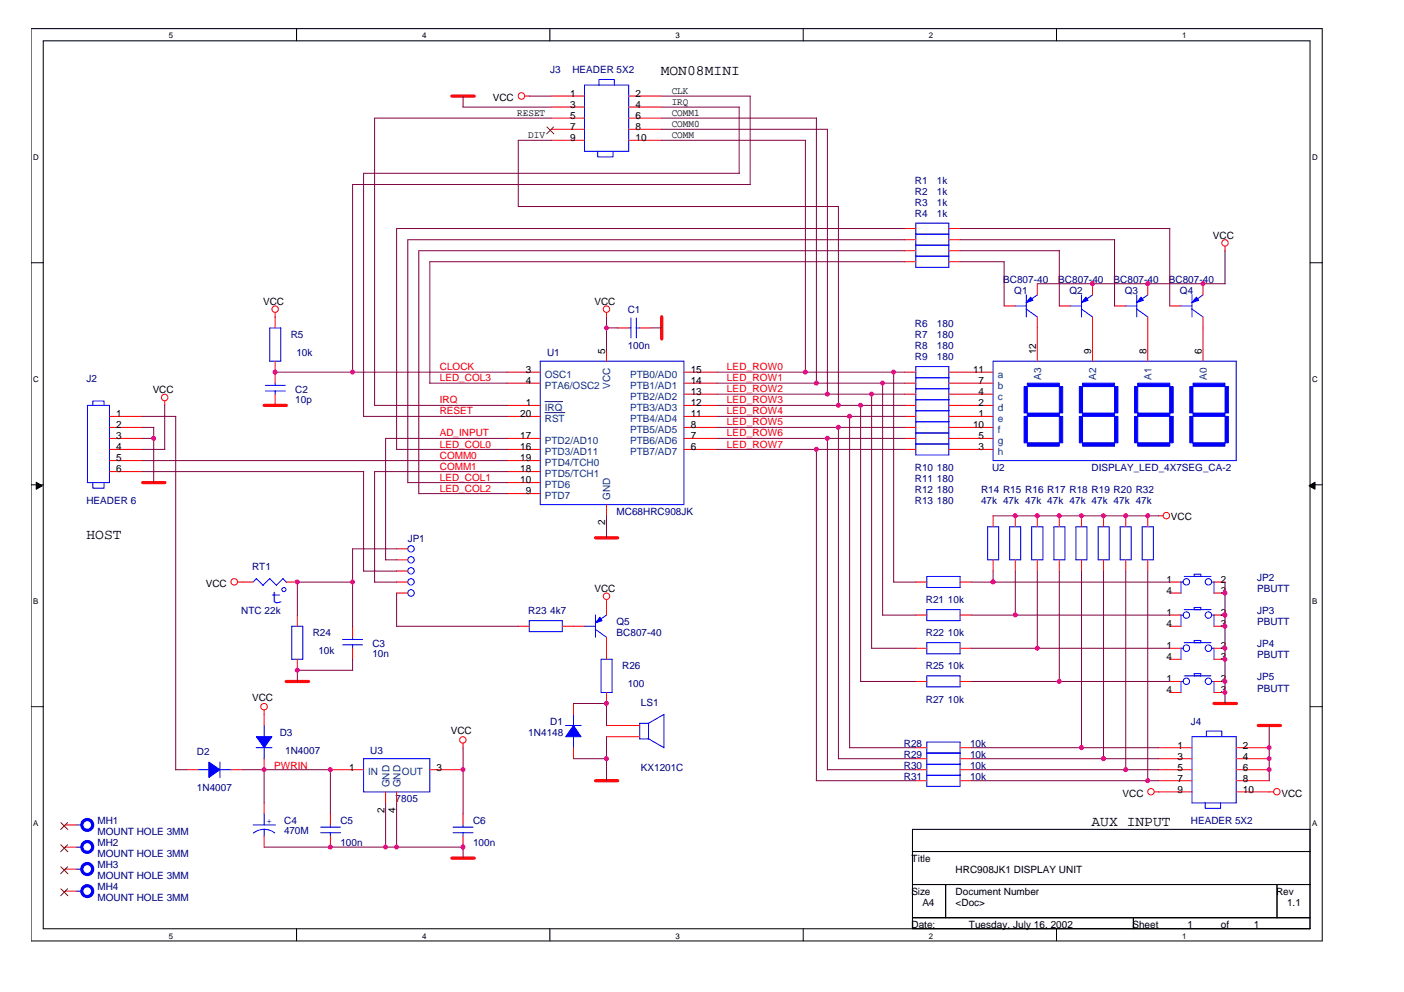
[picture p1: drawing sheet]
<svg xmlns="http://www.w3.org/2000/svg" width="297mm" height="210mm" viewBox="0 0 297 210" stroke-linecap="round" stroke-linejoin="round" font-family="sans-serif">
<g fill="none" stroke="#000" stroke-width=".21">
<path d="M6.6 6.1h273.1v193h-273.1zM9.1 8.6h268.1v187.9h-268.1zM62.7 6.1v2.5M116.3 6.1v2.5M169.9 6.1v2.5M223.5 6.1v2.5M6.6 55.6h2.5M277.2 55.6h2.5M6.6 102.6h2.5M277.2 102.6h2.5M6.6 149.5h2.5M277.2 149.5h2.5"/>
<path d="M277.2 175.5h-84.2v21M62.7 196.5v2.6M116.3 196.5v2.6M169.9 196.5v2.6M193 180.2h84.2M193 187.2h84.2M193 194.2h84.2M200.1 187.2v7M223.5 196.5v2.6M239.8 194.2v2.3M270.2 187.2v7"/>
</g>
<g fill="#000" stroke="#000" stroke-width=".21">
<path d="M7.7 102l1.2 .8-1.2 .7z" fill-rule="evenodd"/>
<path d="M276.9 102.8l1.3-.8v1.5z" fill-rule="evenodd"/>
</g>
<g fill="none" stroke="#f00" stroke-width=".21">
<path d="M111 20.3h1M116.6 20.3h7.1M116.6 22.7h7.1M116.6 25h7.1M116.6 27.4h7.1M116.6 29.7h7.1M133 20.3h7M133 22.7h7M133 25h7M133 27.4h7M133 29.7h7M191.4 55.4h2.4"/>
<path d="M191.4 53.1h2.4M191.4 50.7h2.4M191.4 48.4h2.4M200.7 55.4h2.4M200.7 53.1h2.4M200.7 50.7h2.4M200.7 48.4h2.4M259.2 52.1v1M58.2 66.1v3.3M58.2 76.4v4.7M107.3 78.8h7M128.3 66.1v1"/>
<path d="M128.3 74.1v2.3M130.6 69.4h2.4M135.3 69.4h2.4M144.7 78.8h7M191.4 78.8h2.4M200.7 78.8h9.4M212.4 64.7h2.4M219.5 60v2.4M219.5 67.1v9.3M224.1 64.7h2.4M231.1 60v2.4M231.1 67.1v9.3"/>
<path d="M235.8 64.7h2.4M242.8 60v2.4M242.8 67.1v9.3M247.5 64.7h2.4M254.5 60v2.4M254.5 67.1v9.3M23.2 88.1h7M23.2 90.4h7M23.2 92.8h7M23.2 95.1h7M23.2 97.5h7M23.2 99.8h7"/>
<path d="M34.8 84.8v1M58.2 83.4v2.4M107.3 81.1h7M107.3 85.8h7M107.3 88.1h7M107.3 92.8h7M107.3 95.1h7M107.3 97.5h7M107.3 99.8h7M144.7 81.1h7M144.7 83.4h7M144.7 85.8h7"/>
<path d="M144.7 88.1h7M144.7 90.4h7M144.7 92.8h7M144.7 95.1h7M191.4 81.1h2.4M191.4 83.4h2.4M191.4 85.8h2.4M191.4 88.1h2.4M191.4 90.4h2.4M191.4 92.8h2.4M191.4 95.1h2.4M200.7 81.1h9.4"/>
<path d="M200.7 83.4h9.4M200.7 85.8h9.4M200.7 88.1h9.4M200.7 90.4h9.4M200.7 92.8h9.4M200.7 95.1h9.4M83.9 116.1h2.4M83.9 118.5h2.4M107.3 102.1h7M107.3 104.4h7M128.3 106.8v2.3M210.1 109.1v2.4"/>
<path d="M210.1 118.5v2.3M214.8 109.1v2.4M214.8 118.5v2.3M219.5 109.1v2.4M219.5 118.5v2.3M224.1 109.1v2.4M224.1 118.5v2.3M228.8 109.1v2.4M228.8 118.5v2.3M233.5 109.1v2.4M233.5 118.5v2.3M238.2 109.1v2.4"/>
<path d="M238.2 118.5v2.3M242.8 109.1v2.4M242.8 118.5v2.3M245.1 109.1h1M50.3 123.2h3.3M60.5 123.2h2.4M62.9 130.1v2.4M62.9 139.5v2.3M74.6 132.5v2.3M74.6 137.2v2.3M83.9 123.2h2.4M83.9 125.5h2.4"/>
<path d="M83.9 120.8h2.4M109.6 132.5h2.4M119 132.5h4.7M128.3 126.9v3.2M128.3 134.8v4.7M193.8 123.2h2.3M193.8 137.2h2.3M193.8 130.1h2.3M203.1 123.2h2.3M203.1 137.2h2.3M203.1 130.1h2.3M247.5 123.2h2.4"/>
<path d="M247.5 132.5h2.4M247.5 137.2h2.4M247.5 130.1h2.4M247.5 125.5h2.4M247.5 139.5h2.4M256.8 123.2h2.4M256.8 132.5h2.4M256.8 137.2h2.4M256.8 130.1h2.4M256.8 125.5h2.4M256.8 139.5h2.4M55.9 150.3v3.2"/>
<path d="M98 157.3v1M121.3 148.9v2.3M121.3 158.2v2.3M128.3 146.5v2.4M128.3 153.5h7M128.3 155.9h7M193.8 144.2h2.3M193.8 158.2h2.3M203.1 144.2h2.3M203.1 158.2h2.3M245.2 158.2h7M247.5 144.2h2.4"/>
<path d="M247.5 146.5h2.4M256.8 144.2h2.4M256.8 146.5h2.4M261.5 158.2h7M13.8 179.2h2.4M13.8 174.6h2.4M39.5 162.9h2.4M48.9 162.9h2.3M55.9 160.5v2.4M55.9 169.9v2.3M55.9 176.9v2.3M69.9 162.9h7"/>
<path d="M69.9 172.2v2.4M69.9 176.9v2.3M81.6 167.6v2.3M83.9 167.6v2.3M90.9 162.9h7.1M98 172.2v2.4M98 176.9v2.3M193.8 160.5h2.3M193.8 162.9h2.3M193.8 165.2h2.3M203.1 160.5h2.3M203.1 162.9h2.3"/>
<path d="M203.1 165.2h2.3M244.2 167.6h8M245.2 160.5h7M245.2 162.9h7M245.2 165.2h7M261.5 167.6h8M261.5 160.5h7M261.5 162.9h7M261.5 165.2h7M13.8 183.9h2.4M13.8 188.6h2.4"/>
<circle cx="110.3" cy="20.3" r=".69"/>
<circle cx="259.2" cy="51.4" r=".68"/>
<circle cx="58.2" cy="65.4" r=".68"/>
<circle cx="128.3" cy="65.4" r=".68"/>
<circle cx="34.8" cy="84.1" r=".69"/>
<circle cx="246.8" cy="109.1" r=".68"/>
<circle cx="49.6" cy="123.1" r=".69"/>
<circle cx="128.3" cy="126.2" r=".68"/>
<circle cx="55.9" cy="149.5" r=".69"/>
<circle cx="97.9" cy="156.6" r=".68"/>
<circle cx="243.5" cy="167.5" r=".68"/>
<circle cx="270.1" cy="167.5" r=".68"/>
</g>
<path d="M95.6 20.3h4.7M140 67v4.7M55.9 85.8h4.7M30.2 102.1h4.7M126 113.8h4.7M60.5 144.2h4.8M256.8 148.9h4.8M266.2 153.5h4.7M126 165.2h4.7M95.6 181.6h4.7" fill="none" stroke="#f00" stroke-width=".68"/>
<g fill="#00f" stroke="#00f" stroke-width=".21">
<path d="M217.3 81.1h6.8v.7h-6.8z" fill-rule="evenodd"/>
<path d="M217.3 87.4h6.8v.7h-6.8z" fill-rule="evenodd"/>
<path d="M216.7 81.8h.6v5.6h-.6z" fill-rule="evenodd"/>
<path d="M224.1 81.8h.7v5.6h-.7z" fill-rule="evenodd"/>
<path d="M224.1 88.1h.7v5.6h-.7z" fill-rule="evenodd"/>
<path d="M216.7 88.1h.6v5.6h-.6z" fill-rule="evenodd"/>
<path d="M217.3 93.7h6.8v.7h-6.8z" fill-rule="evenodd"/>
<path d="M228.3 88.1h.7v5.6h-.7z" fill-rule="evenodd"/>
<path d="M228.3 81.8h.7v5.6h-.7z" fill-rule="evenodd"/>
<path d="M229 87.4h6.8v.7h-6.8z" fill-rule="evenodd"/>
<path d="M229 93.7h6.8v.7h-6.8z" fill-rule="evenodd"/>
<path d="M235.8 81.8h.7v5.6h-.7z" fill-rule="evenodd"/>
<path d="M229 81.1h6.8v.7h-6.8z" fill-rule="evenodd"/>
<path d="M235.8 88.1h.7v5.6h-.7z" fill-rule="evenodd"/>
<path d="M240 88.1h.7v5.6h-.7z" fill-rule="evenodd"/>
<path d="M240 81.8h.7v5.6h-.7z" fill-rule="evenodd"/>
<path d="M240.7 87.4h6.8v.7h-6.8z" fill-rule="evenodd"/>
<path d="M240.7 93.7h6.8v.7h-6.8z" fill-rule="evenodd"/>
<path d="M247.5 81.8h.7v5.6h-.7z" fill-rule="evenodd"/>
<path d="M240.7 81.1h6.8v.7h-6.8z" fill-rule="evenodd"/>
<path d="M247.5 88.1h.7v5.6h-.7z" fill-rule="evenodd"/>
<path d="M251.7 88.1h.7v5.6h-.7z" fill-rule="evenodd"/>
<path d="M251.7 81.8h.7v5.6h-.7z" fill-rule="evenodd"/>
<path d="M252.4 87.4h6.8v.7h-6.8z" fill-rule="evenodd"/>
<path d="M252.4 93.7h6.8v.7h-6.8z" fill-rule="evenodd"/>
<path d="M259.2 81.8h.7v5.6h-.7z" fill-rule="evenodd"/>
<path d="M252.4 81.1h6.8v.7h-6.8z" fill-rule="evenodd"/>
<path d="M259.2 88.1h.7v5.6h-.7z" fill-rule="evenodd"/>
<path d="M229.7 62.9l.5 .7-1.4 .4z" fill-rule="evenodd"/>
<path d="M126.9 130.6l.5 .7-1.4 .5z" fill-rule="evenodd"/>
<path d="M54.2 155.9h3.3l-1.6 2.3z" fill-rule="evenodd"/>
<path d="M253.1 62.9l.5 .7-1.4 .4z" fill-rule="evenodd"/>
<path d="M44.2 161.3l2.3 1.6-2.3 1.6z" fill-rule="evenodd"/>
<path d="M241.4 62.9l.5 .7-1.4 .4z" fill-rule="evenodd"/>
<path d="M121.3 153.5l1.6 2.4h-3.2z" fill-rule="evenodd"/>
<path d="M218.1 62.9l.4 .7-1.4 .4z" fill-rule="evenodd"/>
</g>
<g fill="none" stroke="#00f" stroke-width=".21">
<path d="M123.7 18h9.3v14h-9.3zM126.7 18v-1.2h3.3v1.2M126.5 32v1.2h3.2v-1.2M193.8 47.2h6.9v9.4h-6.9zM193.8 54.2h6.9M193.8 51.9h6.9M193.8 49.5h6.9M57.1 69.4h2.3v7h-2.3zM114.3 76.4h30.4v30.4h-30.4zM133 69.4h.5M133.5 67.3v4.2M134.6 69.4h.7"/>
<path d="M134.6 67.3v4.2M193.8 77.6h6.9v18.7h-6.9zM193.8 79.9h6.9M210.1 76.4h51.4v21.1h-51.4zM214.8 64.7h2.3M217.1 65.4l2.4 1.7M217.1 62.4v4.7M219.5 62.4l-2.4 1.7M226.4 64.7h2.4M228.8 65.4l2.3 1.7M228.8 62.4v4.7M231.1 62.4l-2.3 1.7"/>
<path d="M238.1 64.7h2.4M240.5 65.4l2.3 1.7M240.5 62.4v4.7M242.8 62.4l-2.3 1.7M249.8 64.7h2.4M252.1 65.4l2.4 1.7M252.2 62.4v4.7M254.5 62.4l-2.4 1.7M18.5 85.8h4.7v16.3h-4.7zM19.6 85.8v-1h2.4v1M56.1 82.7h4.3M56.1 81.5h4.3"/>
<path d="M58.2 81.1v.5M58.2 82.7v.7M193.8 86.9h6.9M193.8 89.2h6.9M193.8 91.6h6.9M193.8 82.3h6.9M193.8 93.9h6.9M193.8 84.6h6.9M19.6 102.1v1.2h2.4v-1.2M209 111.5h2.3v7h-2.3zM213.6 111.5h2.3v7h-2.3zM218.3 111.5h2.3v7h-2.3z"/>
<path d="M223 111.5h2.3v7h-2.3zM227.6 111.5h2.4v7h-2.4zM232.3 111.5h2.4v7h-2.4zM237 111.5h2.3v7h-2.3zM241.6 111.5h2.4v7h-2.4zM54.2 122.4l1.5 1.5M54.3 122.4l-.7 .8M57.1 122.4l1.4 1.5M57.1 122.4l-1.5 1.4M59.9 122.4l.7 .8M59.9 122.4l-1.4 1.4M61.7 132.5h2.4v7h-2.4z"/>
<path d="M72.5 136.5h4.2M72.5 135.3h4.2M74.6 134.8v.6M74.6 136.4v.8M112 131.3h7v2.4h-7zM123.6 132.5h2.4M125.9 133.1l2.4 1.7M126 130.1v4.7M127.2 139.5h2.3v7h-2.3zM128.3 130.1l-2.4 1.7M196.1 122h7v2.3h-7zM196.1 129h7v2.3h-7z"/>
<path d="M196.1 136h7v2.4h-7zM249.8 130.1h.5M249.8 123.2h.5M249.8 137.2h.5M249.9 123.2v2.3M249.9 130.1v2.5M249.9 137.2v2.3M250.5 136h5.7M250.5 129h5.7M250.5 122h5.7M252.6 122v-.5h1.4v.5M252.6 129v-.5h1.4v.5"/>
<path d="M252.6 136v-.5h1.4v.5M256.4 130.1h.5M256.4 123.2h.5M256.4 137.2h.5M256.8 123.2v2.3M256.8 130.1v2.5M256.8 137.2v2.3M54.2 158.2h3.3M55.9 153.5v2.4M55.9 158.2v2.4M119.7 153.5h3.3M121.3 151.1v2.4"/>
<path d="M121.3 155.8v2.4M135.3 153v3.4M135.3 156.3h1.9M137.2 156.3l3.3 1.9M137.2 153v3.3M140.5 151.2v7.1M140.5 151.1l-3.3 1.9h-1.9M196.1 143h7v2.3h-7zM196.1 159.4h7M196.1 157h7v9.4h-7zM249.8 144.2h.5M249.9 144.2v2.4"/>
<path d="M250.5 143h5.7M252.2 155.9h9.3v14h-9.3zM252.6 143v-.5h1.4v.5M255.2 155.9v-1.2h3.3v1.2M256.4 144.2h.5M256.8 144.2v2.4M16.2 179.2h1.2M16.2 174.6h1.2M41.9 162.9h2.3M46.5 161.3v3.3M46.5 162.9h2.4M53.6 174.6h4.7"/>
<path d="M55.9 175.5l1.4 .3 .8 .4M55.9 175.5l-1 .1-1.3 .7M55.9 172.2v2.4M55.9 175.5v1.4M67.8 176.2h4.3M67.8 175h4.3M69.9 174.6v.5M69.9 176.2v.7M76.9 160.5h14v7.1h-14zM95.8 176.2h4.3M95.8 175h4.3M98 174.6v.5"/>
<path d="M98 176.2v.7M196.1 161.7h7M196.1 164.1h7M255 169.9v1.1h3.2v-1.1M16.2 183.9h1.2M16.2 188.6h1.2"/>
<circle cx="87" cy="116.1" r=".68"/>
<circle cx="87" cy="118.5" r=".68"/>
<circle cx="60.1" cy="124.7" r=".44"/>
<circle cx="86.9" cy="125.5" r=".69"/>
<circle cx="87" cy="123.1" r=".68"/>
<circle cx="87" cy="120.8" r=".68"/>
<circle cx="251" cy="137.1" r=".69"/>
<circle cx="251" cy="123.1" r=".68"/>
<circle cx="251" cy="130.1" r=".68"/>
<circle cx="255.6" cy="137.1" r=".69"/>
<circle cx="255.7" cy="123.1" r=".68"/>
<circle cx="255.7" cy="130.1" r=".68"/>
<circle cx="251" cy="144.2" r=".68"/>
<circle cx="255.7" cy="144.2" r=".68"/>
</g>
<g fill="none" stroke="#00f" stroke-width=".68">
<circle cx="18.5" cy="179.2" r="1.14"/>
<circle cx="18.5" cy="174.6" r="1.14"/>
<circle cx="18.4" cy="183.9" r="1.16"/>
<circle cx="18.5" cy="188.6" r="1.14"/>
</g>
<path d="M115.7 26.9l1.5 1.4M117.1 26.9l-1.4 1.4M12.9 178.7l1.5 1.5M12.9 174l1.5 1.5M14.3 178.7l-1.5 1.5M14.3 174l-1.5 1.5M12.9 183.4l1.5 1.5M12.9 188.1l1.5 1.4M14.3 183.4l-1.5 1.5M14.3 188.1l-1.5 1.4" fill="none" stroke="#804000" stroke-width=".21"/>
<path d="M115.3 85h3.7M115.3 87.3h4.2" fill="none" stroke="#004080" stroke-width=".21"/>
<g fill="none" stroke="#800040" stroke-width=".21">
<path d="M97.9 22.7h18.7M98 20.3v2.4M112 20.3h4.7M116.7 25h-37.4v60.8M116.7 29.7h-7.1v14M140 27.4h35.1v56M140 29.7h30.4v49.1M140 25h32.7v56.1M140 20.3h18.8l-.1 18.8M140 22.7h16.4v14M156.4 36.7h-79.5v51.4M158.8 39h-84.2v39.8"/>
<path d="M109.6 43.7h67.8v42.1M191.5 55.4h-100.6v25.7M191.5 53.1h-102.9v51.4M191.5 50.7h-105.2v51.5M191.5 48.4h-107.6v46.7M203.1 55.4h9.4M203.1 53.1h21.1M203.1 50.7h32.7M203.1 48.4h44.4M212.4 55.4v9.4M224.1 53.1v11.7M235.8 50.7v14.1"/>
<path d="M247.5 48.4v16.4M259.2 53.1v7M58.2 78.8h49.1M128.3 67.1v7M128.3 69.4h2.4M137.7 69.4h2.3M151.7 78.8h39.8M189.1 78.8v44.4h4.7M219.5 60h39.7M30.2 95.1h4.7M30.2 90.4h2.4M30.2 97.5h77.1"/>
<path d="M30.2 92.8h2.4M30.2 88.1h7M30.2 99.8h46.8M32.5 90.4v11.7M34.8 85.8v9.3M37.2 88.1v74.8M76.9 88.1h30.4M76.9 99.8v21.1M79.3 85.8h28M83.9 95.1h23.4M90.9 81.1h16.4M107.3 92.8h-25.7v25.7h2.4"/>
<path d="M107.3 99.8h-28v23.4h4.7M151.6 81.1h39.9M151.6 95.1h39.8M151.7 85.8h39.8M151.7 90.4h39.8M151.7 92.8h39.8M151.7 88.1h39.8M151.7 83.4h39.8M172.7 95v70.2M175.1 92.8v70.1M177.4 90.4v70.2M179.8 88.1v70.2"/>
<path d="M182.1 85.8v58.4M184.4 83.4v53.8M186.7 81.1v49.1l7.1-.1M84 116.1h-9.4v16.5M86.3 102.1h21M88.6 104.4h18.7M128.3 109.1v4.7M210.1 109.1h35.1M74.6 139.5v2.4M74.6 123.2h-11.7v7M76.9 120.8h7.1M83.9 125.5v7.1"/>
<path d="M83.9 132.5h25.8M184.4 137.2h9.4M205.4 123.2h42.1M205.4 130.1h42.1M205.4 137.2h42.1M210.1 120.8v2.4M214.8 120.8v9.4M219.5 120.8v16.4M224.1 120.8v23.4M228.8 120.8v37.5M233.5 120.8v39.8M238.2 120.8v42.1"/>
<path d="M242.8 120.8v44.4M259.2 123.2v25.7M74.6 141.8h-11.7v2.4M98 158.2v14.1M121.3 148.9h7.1M128.3 148.9v4.7M128.3 155.9v9.3M179.8 158.2h14M182.1 144.2h11.7M205.4 144.2h42.1M205.4 158.2h39.8M268.5 153.5v11.7"/>
<path d="M37.2 162.9h2.4M51.2 162.9h18.7M55.9 179.2h42.1M55.9 162.9v7M69.9 162.8v9.4M81.6 169.9v9.4M83.9 169.9v9.4M98 179.2v2.4M121.3 160.5h7.1M172.7 165.2h21.1M175.1 162.9h18.7M177.4 160.5h16.4"/>
<path d="M205.4 160.5h39.8M205.4 162.9h39.8M205.4 165.2h39.8"/>
</g>
<g fill="#f0f" stroke="#f0f" stroke-width=".21">
<circle cx="170.4" cy="78.7" r=".44"/>
<circle cx="189" cy="78.7" r=".44"/>
<circle cx="186.7" cy="81.1" r=".44"/>
<circle cx="182.1" cy="85.8" r=".44"/>
<circle cx="210.1" cy="123.1" r=".44"/>
<circle cx="214.8" cy="130.1" r=".44"/>
<circle cx="219.4" cy="137.2" r=".44"/>
<circle cx="224.1" cy="144.2" r=".44"/>
<circle cx="259.2" cy="132.5" r=".44"/>
<circle cx="259.2" cy="139.5" r=".44"/>
<circle cx="259.2" cy="146.5" r=".44"/>
<circle cx="179.7" cy="88.1" r=".44"/>
<circle cx="175" cy="92.7" r=".44"/>
<circle cx="233.5" cy="160.5" r=".44"/>
<circle cx="184.4" cy="83.4" r=".44"/>
<circle cx="177.4" cy="90.4" r=".44"/>
<circle cx="62.9" cy="123.1" r=".44"/>
<circle cx="74.6" cy="123.1" r=".44"/>
<circle cx="259.2" cy="137.2" r=".44"/>
<circle cx="62.9" cy="141.8" r=".44"/>
<circle cx="259.2" cy="125.5" r=".44"/>
<circle cx="128.3" cy="69.4" r=".44"/>
<circle cx="259.2" cy="130.1" r=".44"/>
<circle cx="259.2" cy="144.2" r=".44"/>
<circle cx="175" cy="83.4" r=".44"/>
<circle cx="128.3" cy="160.5" r=".44"/>
<circle cx="128.3" cy="148.8" r=".44"/>
<circle cx="231.1" cy="60" r=".44"/>
<circle cx="69.9" cy="162.8" r=".44"/>
<circle cx="69.9" cy="179.2" r=".44"/>
<circle cx="81.6" cy="179.2" r=".44"/>
<circle cx="254.5" cy="60" r=".44"/>
<circle cx="55.9" cy="162.8" r=".44"/>
<circle cx="97.9" cy="162.8" r=".44"/>
<circle cx="83.9" cy="179.2" r=".44"/>
<circle cx="97.9" cy="179.2" r=".44"/>
<circle cx="242.8" cy="109.1" r=".44"/>
<circle cx="224.1" cy="109.1" r=".44"/>
<circle cx="233.5" cy="109.1" r=".44"/>
<circle cx="238.2" cy="162.8" r=".44"/>
<circle cx="32.5" cy="92.7" r=".44"/>
<circle cx="172.7" cy="81.1" r=".44"/>
<circle cx="242.8" cy="60" r=".44"/>
<circle cx="219.4" cy="109.1" r=".44"/>
<circle cx="238.2" cy="109.1" r=".44"/>
<circle cx="214.8" cy="109.1" r=".44"/>
<circle cx="228.8" cy="109.1" r=".44"/>
<circle cx="58.2" cy="78.7" r=".44"/>
<circle cx="74.6" cy="78.7" r=".44"/>
<circle cx="228.8" cy="158.2" r=".44"/>
<circle cx="242.8" cy="165.2" r=".44"/>
<circle cx="172.7" cy="95.1" r=".44"/>
<circle cx="268.5" cy="158.2" r=".44"/>
<circle cx="268.5" cy="160.5" r=".44"/>
<circle cx="268.5" cy="162.8" r=".44"/>
<circle cx="177.4" cy="85.8" r=".44"/>
</g>
<text font-size="4.2" fill="#00f" x="57.3" y="127.6">t</text>
<g font-size="3">
<text x="139.8" y="15.9">MON08MINI</text>
<text x="18.3" y="114.1">HOST</text>
<text x="230.9" y="174.9">AUX INPUT</text>
</g>
<g font-size="2.1" fill="#000080">
<text x="116.4" y="15.5">J3</text>
<text x="121.1" y="15.5">HEADER 5X2</text>
<text x="193.5" y="41.2">R2</text>
<text x="193.5" y="38.8">R1</text>
<text x="198.2" y="41.2">1k</text>
<text x="198.2" y="38.8">1k</text>
<text x="193.5" y="45.9">R4</text>
<text x="193.5" y="43.5">R3</text>
<text x="198.2" y="45.9">1k</text>
<text x="198.2" y="43.5">1k</text>
<text x="212.2" y="59.9">BC807-40</text>
<text x="223.9" y="59.9">BC807-40</text>
<text x="235.6" y="59.9">BC807-40</text>
<text x="247.3" y="59.9">BC807-40</text>
<text x="214.6" y="62.2">Q1</text>
<text x="226.3" y="62.2">Q2</text>
<text x="238" y="62.2">Q3</text>
<text x="249.6" y="62.2">Q4</text>
<text x="61.5" y="71.6">R5</text>
<text x="132.8" y="66.2">C1</text>
<text x="193.5" y="71.6">R7</text>
<text x="193.5" y="69.2">R6</text>
<text x="198.2" y="71.6">180</text>
<text x="198.2" y="69.2">180</text>
<text x="62.7" y="75.3">10k</text>
<text x="115.7" y="75.3">U1</text>
<text x="132.8" y="73.9">100n</text>
<text x="193.5" y="73.9">R8</text>
<text x="193.5" y="76.3">R9</text>
<text x="198.2" y="73.9">180</text>
<text x="198.2" y="76.3">180</text>
<text x="18.3" y="80.9">J2</text>
<text x="62.4" y="83.2">C2</text>
<text x="62.4" y="85.4">10p</text>
<text x="193.5" y="99.6">R10</text>
<text x="193.5" y="102">R11</text>
<text x="198.2" y="99.6">180</text>
<text x="198.2" y="102">180</text>
<text x="209.9" y="99.6">U2</text>
<text x="230.9" y="99.6">DISPLAY_LED_4X7SEG_CA-2</text>
<text x="18.3" y="106.6">HEADER 6</text>
<text x="193.5" y="106.6">R13</text>
<text x="193.5" y="104.3">R12</text>
<text x="198.2" y="106.6">180</text>
<text x="198.2" y="104.3">180</text>
<text x="207.6" y="104.3">R14 R15 R16 R17 R18 R19 R20 R32</text>
<text x="207.6" y="106.6">47k 47k 47k 47k 47k 47k 47k 47k</text>
<text x="130.4" y="108.9">MC68HRC908JK</text>
<text x="86.3" y="114.8">JP1</text>
<text x="53.3" y="120.6">RT1</text>
<text x="266" y="123">JP2</text>
<text x="266" y="125.3">PBUTT</text>
<text x="51" y="130">NTC 22k</text>
<text x="111.8" y="130">R23</text>
<text x="116.4" y="130">4k7</text>
<text x="195.9" y="127.6">R21</text>
<text x="200.5" y="127.6">10k</text>
<text x="266" y="130">JP3</text>
<text x="66.2" y="134.7">R24</text>
<text x="78.8" y="137">C3</text>
<text x="130.4" y="132.3">Q5</text>
<text x="130.4" y="134.7">BC807-40</text>
<text x="195.9" y="134.7">R22</text>
<text x="200.5" y="134.7">10k</text>
<text x="266" y="132.3">PBUTT</text>
<text x="266" y="137">JP4</text>
<text x="67.4" y="138.4">10k</text>
<text x="78.8" y="139.1">10n</text>
<text x="131.6" y="141.7">R26</text>
<text x="195.9" y="141.7">R25</text>
<text x="200.5" y="141.7">10k</text>
<text x="266" y="144">JP5</text>
<text x="266" y="139.3">PBUTT</text>
<text x="132.8" y="145.4">100</text>
<text x="135.6" y="149.4">LS1</text>
<text x="195.9" y="148.7">R27</text>
<text x="200.5" y="148.7">10k</text>
<text x="266" y="146.4">PBUTT</text>
<text x="59.2" y="155.7">D3</text>
<text x="111.8" y="155.7">1N4148</text>
<text x="116.4" y="153.3">D1</text>
<text x="252" y="153.3">J4</text>
<text x="41.7" y="159.7">D2</text>
<text x="60.3" y="159.4">1N4007</text>
<text x="78.3" y="159.4">U3</text>
<text x="191.2" y="160.4">R29</text>
<text x="191.2" y="158">R28</text>
<text x="205.2" y="160.4">10k</text>
<text x="205.2" y="158">10k</text>
<text x="41.7" y="167.4">1N4007</text>
<text x="135.6" y="163.2">KX1201C</text>
<text x="191.2" y="162.7">R30</text>
<text x="191.2" y="165">R31</text>
<text x="205.2" y="162.7">10k</text>
<text x="205.2" y="165">10k</text>
<text x="83.7" y="169.7">7805</text>
<text x="20.6" y="179">MH2</text>
<text x="20.6" y="174.4">MH1</text>
<text x="20.6" y="176.7">MOUNT HOLE 3MM</text>
<text x="60.1" y="174.4">C4</text>
<text x="60.1" y="176.5">470M</text>
<text x="72" y="174.4">C5</text>
<text x="72" y="179">100n</text>
<text x="100.1" y="174.4">C6</text>
<text x="100.1" y="179">100n</text>
<text x="252" y="174.4">HEADER 5X2</text>
<text x="20.6" y="181.4">MOUNT HOLE 3MM</text>
<text x="20.6" y="183.7">MH3</text>
<text x="20.6" y="186.1">MOUNT HOLE 3MM</text>
<text x="20.6" y="188.4">MH4</text>
<text x="20.6" y="190.7">MOUNT HOLE 3MM</text>
</g>
<g font-size="2.1">
<text x="104.3" y="21.3">VCC</text>
<text x="120.6" y="20.5">1</text>
<text x="120.6" y="22.8">3</text>
<text x="134.5" y="20.5">2</text>
<text x="134.5" y="22.8">4</text>
<text x="142.1" y="19.9">CLK</text>
<text x="142.1" y="22.2">IRQ</text>
<text x="109.4" y="24.5">RESET</text>
<text x="111.8" y="29.2">DIV</text>
<text x="120.6" y="25.2">5</text>
<text x="120.6" y="27.5">7</text>
<text x="120.6" y="29.9">9</text>
<text x="134.5" y="25.2">6</text>
<text x="134.5" y="27.5">8</text>
<text x="134.5" y="29.9">10</text>
<text x="142.1" y="24.5">COMM1</text>
<text x="142.1" y="26.9">COMM0</text>
<text x="142.1" y="29.2">COMM</text>
<text x="256.6" y="50.5">VCC</text>
<text x="55.7" y="64.6">VCC</text>
<text x="125.8" y="64.6">VCC</text>
<text x="128.1" y="75" transform="rotate(-90 128.1 75)">5</text>
<text x="219.2" y="75" transform="rotate(-90 219.2 75)">12</text>
<text x="230.9" y="75" transform="rotate(-90 230.9 75)">9</text>
<text x="242.6" y="75" transform="rotate(-90 242.6 75)">8</text>
<text x="254.3" y="75" transform="rotate(-90 254.3 75)">6</text>
<text x="32.3" y="83.2">VCC</text>
<text x="111.3" y="78.9">3</text>
<text x="111.3" y="81.3">4</text>
<text x="146.1" y="78.9">15</text>
<text x="146.1" y="81.3">14</text>
<text x="146.1" y="83.6">13</text>
<text x="205.9" y="78.9">11</text>
<text x="207.1" y="81.3">7</text>
<text x="207.1" y="83.6">4</text>
<text x="24.6" y="88.3">1</text>
<text x="110.1" y="88.3">20</text>
<text x="111.3" y="86">1</text>
<text x="146.1" y="86">12</text>
<text x="146.1" y="88.3">11</text>
<text x="207.1" y="86">2</text>
<text x="207.1" y="88.3">1</text>
<text x="24.6" y="90.6">2</text>
<text x="24.6" y="92.9">3</text>
<text x="24.6" y="95.3">4</text>
<text x="110.1" y="92.9">17</text>
<text x="110.1" y="95.3">16</text>
<text x="146.1" y="90.6">8</text>
<text x="146.1" y="92.9">7</text>
<text x="146.1" y="95.3">6</text>
<text x="205.9" y="90.6">10</text>
<text x="207.1" y="92.9">5</text>
<text x="207.1" y="95.3">3</text>
<text x="24.6" y="97.6">5</text>
<text x="24.6" y="100">6</text>
<text x="110.1" y="97.6">19</text>
<text x="110.1" y="100">18</text>
<text x="110.1" y="102.3">10</text>
<text x="111.3" y="104.6">9</text>
<text x="128.1" y="111.1" transform="rotate(-90 128.1 111.1)">2</text>
<text x="247.7" y="110.1">VCC</text>
<text x="43.5" y="124.1">VCC</text>
<text x="125.8" y="125.3">VCC</text>
<text x="246.8" y="123.3">1</text>
<text x="246.8" y="125.7">4</text>
<text x="258.3" y="123.3">2</text>
<text x="258.3" y="125.7">3</text>
<text x="246.8" y="130.3">1</text>
<text x="258.3" y="130.3">2</text>
<text x="246.8" y="132.7">4</text>
<text x="246.8" y="137.3">1</text>
<text x="258.3" y="132.7">3</text>
<text x="258.3" y="137.3">2</text>
<text x="246.8" y="139.7">4</text>
<text x="258.3" y="139.7">3</text>
<text x="53.3" y="148.2">VCC</text>
<text x="246.8" y="144.4">1</text>
<text x="246.8" y="146.7">4</text>
<text x="258.3" y="144.4">2</text>
<text x="258.3" y="146.7">3</text>
<text x="95.4" y="155.2">VCC</text>
<text x="249.1" y="158.4">1</text>
<text x="249.1" y="160.7">3</text>
<text x="263" y="158.4">2</text>
<text x="263" y="160.7">4</text>
<text x="73.9" y="163">1</text>
<text x="92.4" y="163">3</text>
<text x="249.1" y="163">5</text>
<text x="249.1" y="165.4">7</text>
<text x="249.1" y="167.7">9</text>
<text x="263" y="163">6</text>
<text x="263" y="165.4">8</text>
<text x="263" y="167.7">10</text>
<text x="81.3" y="171.9" transform="rotate(-90 81.3 171.9)">2</text>
<text x="83.7" y="171.9" transform="rotate(-90 83.7 171.9)">4</text>
<text x="237.5" y="168.5">VCC</text>
<text x="271.1" y="168.5">VCC</text>
<text x="192.8" y="182.3">Title</text>
<text x="202.2" y="184.7">HRC908JK1 DISPLAY UNIT</text>
<text x="192.8" y="189.3">Size</text>
<text x="195.2" y="191.7">A4</text>
<text x="202.2" y="191.7">&lt;Doc&gt;</text>
<text x="202.2" y="189.3">Document Number</text>
<text x="270" y="189.3">Rev</text>
<text x="272.3" y="191.7">1.1</text>
<text x="192.8" y="196.4">Date:</text>
<text x="205" y="196.4">Tuesday, July 16, 2002</text>
<text x="239.6" y="196.4">Sheet</text>
<text x="251.2" y="196.4">1</text>
<text x="258.3" y="196.4">of</text>
<text x="265.3" y="196.4">1</text>
</g>
<g font-size="2.1" fill="#f00">
<text x="93" y="80.7">LED_COL3</text>
<text x="93" y="78.3">CLOCK</text>
<text x="153.8" y="78.3">LED_ROW0</text>
<text x="153.8" y="83">LED_ROW2</text>
<text x="153.8" y="80.7">LED_ROW1</text>
<text x="93" y="85.4">IRQ</text>
<text x="93" y="87.7">RESET</text>
<text x="153.8" y="85.4">LED_ROW3</text>
<text x="153.8" y="87.7">LED_ROW4</text>
<text x="93" y="94.7">LED_COL0</text>
<text x="93" y="92.3">AD_INPUT</text>
<text x="153.8" y="90">LED_ROW5</text>
<text x="153.8" y="92.3">LED_ROW6</text>
<text x="153.8" y="94.7">LED_ROW7</text>
<text x="93" y="101.7">LED_COL1</text>
<text x="93" y="97">COMM0</text>
<text x="93" y="99.4">COMM1</text>
<text x="93" y="104">LED_COL2</text>
<text x="58" y="162.7">PWRIN</text>
</g>
<g font-size="2.1" fill="#004080">
<text x="115.3" y="79.9">OSC1</text>
<text x="115.3" y="82.3">PTA6/OSC2</text>
<text x="129.1" y="82.3" transform="rotate(-90 129.1 82.3)">VCC</text>
<text x="133.3" y="79.9">PTB0/AD0</text>
<text x="133.3" y="82.3">PTB1/AD1</text>
<text x="211.1" y="79.9">a</text>
<text x="211.1" y="82.3">b</text>
<text x="220.3" y="80.4" transform="rotate(-90 220.3 80.4)">A3</text>
<text x="231.9" y="80.4" transform="rotate(-90 231.9 80.4)">A2</text>
<text x="243.6" y="80.4" transform="rotate(-90 243.6 80.4)">A1</text>
<text x="255.3" y="80.4" transform="rotate(-90 255.3 80.4)">A0</text>
<text x="115.3" y="87">IRQ</text>
<text x="115.3" y="89.3">RST</text>
<text x="133.3" y="84.6">PTB2/AD2</text>
<text x="133.3" y="87">PTB3/AD3</text>
<text x="133.3" y="89.3">PTB4/AD4</text>
<text x="211.1" y="84.6">c</text>
<text x="211.1" y="87">d</text>
<text x="211.1" y="89.3">e</text>
<text x="115.3" y="94">PTD2/AD10</text>
<text x="133.3" y="91.6">PTB5/AD5</text>
<text x="133.3" y="94">PTB6/AD6</text>
<text x="211.1" y="91.6">f</text>
<text x="211.1" y="94">g</text>
<text x="115.3" y="96.3">PTD3/AD11</text>
<text x="115.3" y="98.7">PTD4/TCH0</text>
<text x="115.3" y="101">PTD5/TCH1</text>
<text x="133.3" y="96.3">PTB7/AD7</text>
<text x="211.1" y="96.3">h</text>
<text x="115.3" y="103.3">PTD6</text>
<text x="115.3" y="105.6">PTD7</text>
<text x="129.1" y="105.8" transform="rotate(-90 129.1 105.8)">GND</text>
<text x="77.9" y="164.1">IN</text>
<text x="82.4" y="166.6" transform="rotate(-90 82.4 166.6)">GND</text>
<text x="84.7" y="166.6" transform="rotate(-90 84.7 166.6)">GND</text>
<text x="85" y="164.1">OUT</text>
</g>
<text font-size="2.1" fill="#00f" x="56.4" y="174.3">+</text>
<g font-size="1.7">
<text x="35.7" y="8.1">5</text>
<text x="89.3" y="8.1">4</text>
<text x="142.9" y="8.1">3</text>
<text x="196.5" y="8.1">2</text>
<text x="250.1" y="8.1">1</text>
<text x="7" y="33.8">D</text>
<text x="277.6" y="33.8">D</text>
<text x="7" y="80.7">C</text>
<text x="277.6" y="80.7">C</text>
<text x="7" y="127.7">B</text>
<text x="277.6" y="127.7">B</text>
<text x="7" y="174.7">A</text>
<text x="277.6" y="174.7">A</text>
<text x="35.7" y="198.6">5</text>
<text x="89.3" y="198.6">4</text>
<text x="142.9" y="198.6">3</text>
<text x="196.5" y="198.6">2</text>
<text x="250.1" y="198.6">1</text>
</g>
</svg>
